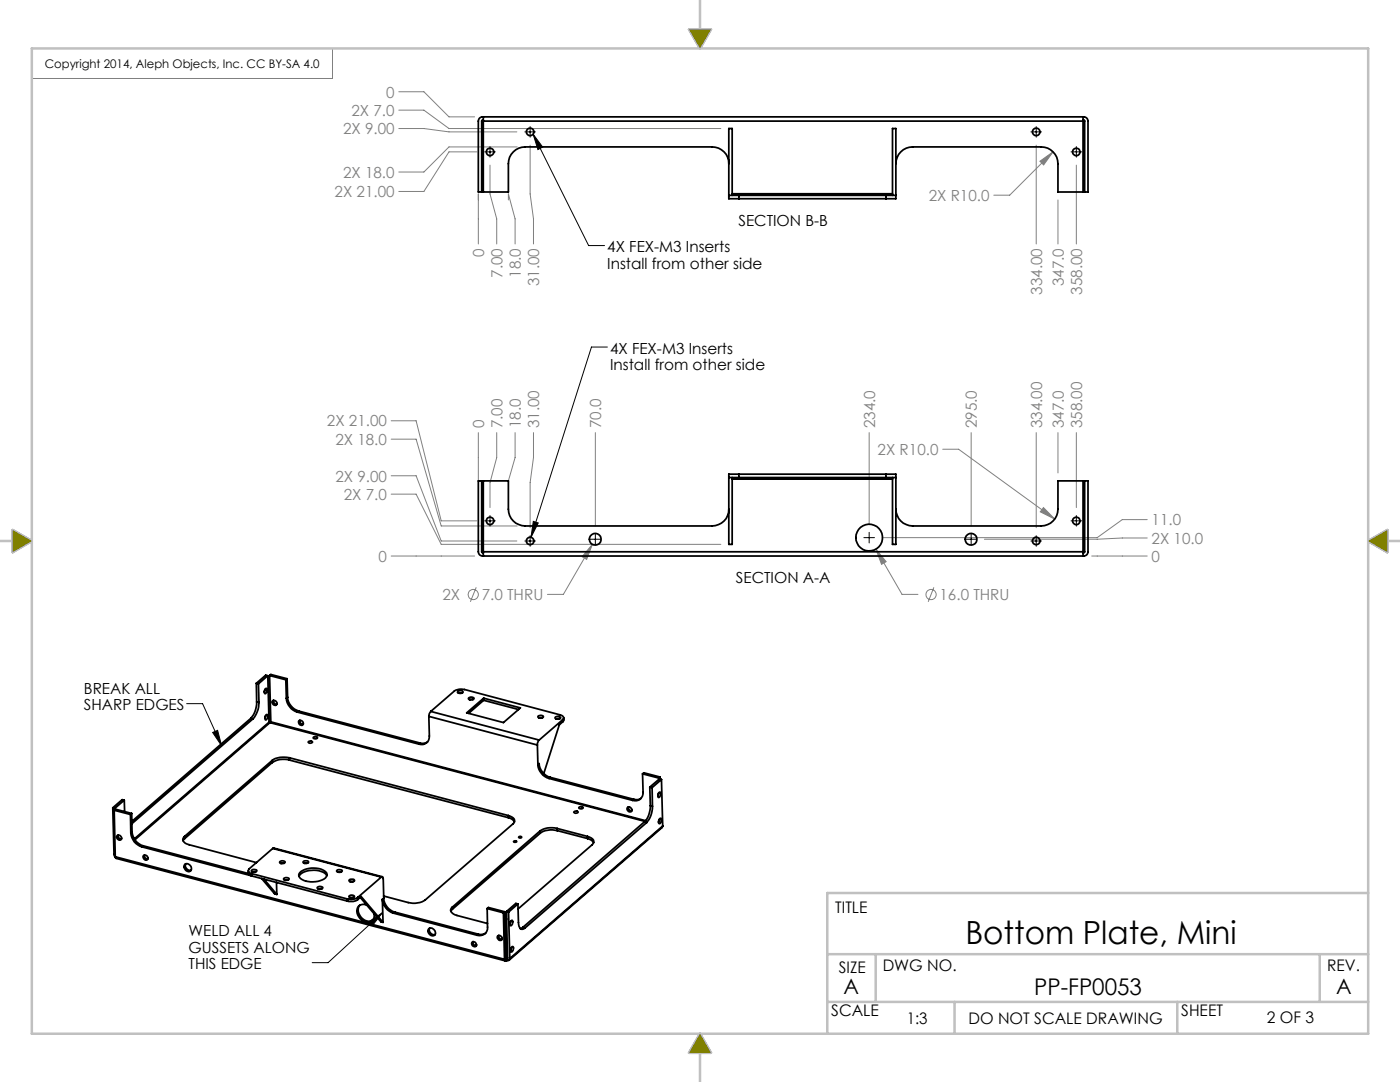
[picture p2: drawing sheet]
<svg xmlns="http://www.w3.org/2000/svg" width="279mm" height="216mm" viewBox="0 0 279 216" stroke-linecap="round" stroke-linejoin="round" font-family="sans-serif">
<path d="M66.4 9.7v6h-60.1" fill="none" stroke="#808080" stroke-width=".2"/>
<g fill="none" stroke="#c0c0c0" stroke-width=".5">
<path d="M139.7 0v5.9M6.3 9.7h266.8v196.6h-266.8zM137.5 5.9h4.4l-2.2 3.8zM0 107.9h2.5M2.5 105.8l3.8 2.1-3.8 2.3zM273.1 107.9l3.8-2.1v4.4zM276.9 107.9h2.5M273.1 178.2h-108v28.1M165.1 199.9h108M165.1 190.4h108M174.8 190.4v9.5M190.5 199.9v6.4"/>
<path d="M234.9 199.9v6.4M263.4 190.4v9.5M139.7 210.1v5.8M139.7 206.3l2.2 3.8h-4.4z"/>
</g>
<path d="M137.5 5.9l2.2 3.8 2.2-3.8zM273 108l3.9-2.2v4.4zM139.7 206.3l2.2 3.8h-4.4zM2.5 105.8l3.8 2.2-3.8 2.2z" fill-rule="evenodd" fill="#808000"/>
<g fill="none" stroke="#808080" stroke-width=".2">
<path d="M79.6 18.3h5l5 5h5.1M79.6 22h5l5 3.6h54.3M79.6 25.6h5l5 .7h13.6M95.1 30.3h-5.5l-5 7.9h-5M95.5 38.7v10M97.8 32.9v5.8l1.3 5v5M101.5 39.9v-1.2l1.3 5v5M103.2 29.3h-13.6l-5 5h-5M105.8 29v9.7l.7 5v5M206.8 29v19.7M207.5 32.2l2.6-1.9-1.8 2.6zM210.1 30.3l-8.6 8.6h-3.2"/>
<path d="M211.1 39.9v8.8M214.8 32.9v15.8M78.1 98.6h4.9l5.1 10h55.8M78.1 84h4.9l5.1 19.9h7M78.1 87.6h4.9l5.1 17.4h15.1M78.1 94.9h4.9l5.1 13h15.1M95.5 86.3v9.7M99.1 86.3v5l-1.3 5v5M102.8 86.3v5l-1.3 4.7M106.5 86.3v5l-.7 5v9M118.8 86.3v18.7M173.5 86.3v18.3"/>
<path d="M188.1 89.6h3.2l19.2 14M193.8 86.3v18.7M206.8 86.3v19M211.1 86.3v8.1M214.8 86.3v15M78.1 110.9h16.6M95 117.2l-1.1 2.9M118.2 108.6l-1.1 3-.9-.5zM118.2 108.6l-5.8 10h-3.1M174.8 109.6l2 2.5-.9 .5zM174.8 109.6l5.2 9h3.2M186.4 117.2l-1.2 2.9"/>
<path d="M208.2 101.3l2.3 2.3-2.9-1.5zM217.9 110.9h11.1M229 103.7h-5l-5 3.6h-42.9M229 107.4h-5l-5 .2h-22.5"/>
<circle cx="94.5" cy="118.6" r="1.01"/>
<circle cx="185.8" cy="118.6" r="1.02"/>
</g>
<g fill="none" stroke="#000" stroke-width=".2">
<path d="M96.7 30.3h2.1M97.8 29.2v2.2M104.7 26.3h2.2M105.8 25.3v2.1M106.4 26.8l1.9 2.6-.9 .4zM106.4 26.8l11.1 22.2h3.1M205.7 26.3h2.2M206.8 25.3v2.1M213.7 30.3h2.2M214.8 29.2v2.2M121.2 69.3h-3.2l-12 37.9M96.7 103.9h2.1"/>
<path d="M97.8 102.9v2.1M104.7 108h2.2M105.8 106.9v2.1M106.4 104l1 .4-1.4 2.8zM117.8 107.6h2.1M118.8 106.5v2.2M172.4 107.3h2.1M173.5 106.2v2.1M192.8 107.6h2.1M193.8 106.5v2.2M205.7 108h2.2M206.8 106.9v2.1"/>
<path d="M213.7 103.9h2.2M214.8 102.9v2.1M37.3 140.4h3.1l3.8 8.4M42.4 146.2l1-.5 .8 3.1zM73.6 183.9l2.7-1.8-2 2.6zM76.3 182.1l-10.8 10h-3.2"/>
</g>
<path d="M73.6 183.9l2.7-1.8-2 2.6zM42.4 146.2l1-.5 .8 3.1zM106.4 104l1 .4-1.4 2.8zM106.4 26.8l1.9 2.6-.9 .4z" fill="#000"/>
<path d="M208.2 101.3l-.6 .8 2.9 1.5zM118.2 108.6l-2 2.5 .9 .5zM174.8 109.6l1.1 3 .9-.5zM207.5 32.2l.8 .7 1.8-2.6z" fill="#808080"/>
<g fill="none" stroke="#000" stroke-width=".35">
<path d="M96.4 23.3v.9M96.4 24.2v14.1h5.1v-5.6a3.4 3.4 0 0 1 3.3-3.4h37.3a3.3 3.3 0 0 1 3.4 3.4M96.4 24l-.3 .1v14.2h-.6v-14.1a.84 .84 0 0 1 .8-.9h120a.84 .84 0 0 1 .8 .9v14.1h-.6v-14.2l-.4-.1M96.4 24.2h119.7M145.5 39h2M146.1 39v-13.4h-.6v14.1h2M146.1 38.7h32M147.5 39v.7M147.5 39h29.3M147.5 39.7h29.3M176.8 39h2M176.8 39v.7"/>
<path d="M178.1 39v-13.4h.7v14.1h-2M216.1 23.3v.9M216.1 24.2v14.1h-5v-5.6a3.4 3.4 0 0 0-3.3-3.4h-25.7a3.4 3.4 0 0 0-3.3 3.4M145.5 95.3h2M146.1 95.6h32M147.5 94.6h-2v14h.6v-13.3M147.5 94.6v.7M147.5 94.6h29.3M147.5 95.3h29.3M176.8 95.3h2M176.8 94.6h2v14h-.7v-13.3M176.8 94.6v.7"/>
<path d="M96.4 110.1v.8M96.4 110.3l-.3-.1v-14.2h-.6v14.1a.84 .84 0 0 0 .8 .8h120a.84 .84 0 0 0 .8-.8v-14.1h-.6v14.2l-.4 .1M96.4 110.1h119.7M145.5 101.6a3.3 3.3 0 0 1-3.4 3.4h-37.3a3.4 3.4 0 0 1-3.3-3.4v-5.6h-5.1v14.1M178.8 101.6a3.4 3.4 0 0 0 3.3 3.4h25.7a3.4 3.4 0 0 0 3.3-3.4v-5.6h5v14.1M216.1 110.1v.8M51.2 136.3l.4 .2M51.2 136.3v3.8M51.6 136.5l.1 3.7M52.9 137.6l-.2 .5M53 137.4l.1-.1a.68 .68 0 0 1-.3 1.1l-.1-.5zM53.4 134.8l-1.8 1.7"/>
<path d="M53.4 134.8l.3 9.3M53.4 134.8l-.4-.1-1.8 1.6M53.8 134.8l.2 9.2M53.8 134.8l3.2 .8M53.8 134.8l.2-.2 3.3 .8M54.4 139.8a.55 .55 0 0 1 .8 .2 .55 .55 0 0 1-.2 .8l-.5-.3a.47 .47 0 0 1-.1-.7zM54.6 139.7l.1 .6 .5 .2M57 135.6l.1 3.7M57.1 139.3a3.2 3.2 0 0 0 2.3 2.8M57.3 135.4l-.3 .2M57.3 135.4l.1 3.7M57.4 139.1a3.2 3.2 0 0 0 2.2 2.8"/>
<path d="M57.4 139.1l-.3 .2M91.4 138a.54 .54 0 0 1 .6-.3 .54 .54 0 0 1 .4 .5l-.8 .1-.3-.1zM92.2 138.3h-.7M93.6 139.2l.5-.1 .5 .2a.61 .61 0 0 1-.5 .4 .61 .61 0 0 1-.6-.4zM93.7 139.6h.7M96.5 139.3v.4M96.5 139.7l-3 2.6M96.5 139.7l7 1.9M24.8 159.7l-1.9 1.6M24.8 159.7l.1 2.3M24.8 159.7l-.4-.1-1.9 1.6M50.1 143.3l.4 .1"/>
<path d="M50.1 143.3l-23.8 20.6M50.5 143.4l-24.2 21M51.2 140.1a4.8 4.8 0 0 1-1.1 3.2M51.2 140.1l.5 .1M51.7 140.2a5 5 0 0 1-1.2 3.2M53 142.8l-.1 .5M53.1 142.6h.1a.67 .67 0 0 1-.2 1.1l-.1-.5zM53.7 144.1l.1 .2M53.7 144.1l-26.9 23.3M53.8 144.3l-26.9 23.3M54 144.2l-.2 .1M54 144.2l74.7 19.7"/>
<path d="M54 144v.2M54 144l74.8 19.8M54.3 151.7l-17.5 15.2M54.3 151.7v.5M54.3 152.2l-17.5 15.2M57.7 151.2a4.3 4.3 0 0 0-3.4 .5M57.7 151.7a4.1 4.1 0 0 0-3.4 .5M57.7 151.2l43.8 11.5M57.7 151.2v.5M57.7 151.7l43.8 11.5M59.4 142.1l24.2 6.4M59.6 141.9l-.2 .2"/>
<path d="M59.6 141.9l24.3 6.4M59.7 143.8a.55 .55 0 0 1 .7 .2 .55 .55 0 0 1-.1 .7l-.6-.2-.1-.4zM59.8 143.7l.2 .6 .5 .2M61.5 148.1a.53 .53 0 0 1 .9 0 .53 .53 0 0 1-.9 0zM62.5 147.1a.44 .44 0 0 1 .5-.1 .44 .44 0 0 1 .3 .3 .44 .44 0 0 1-.4 .2 .44 .44 0 0 1-.4-.4zM83.9 148.3l-.3 .2M85.3 148.1l-.6 .2h-.8M85.6 142.9l.1 4a1.57 1.57 0 0 1-2.1 1.6M85.6 142.9l21.6 5.8M86 142l-.3 .4-.1 .5M86 142l4.7-4.1a2.59 2.59 0 0 1 2-.3l19 5a.59 .59 0 0 1 .7 .3 .59 .59 0 0 1-.1 .7M86 142l21.6 5.7"/>
<path d="M93.1 142.2l3.4-2.9 7.4 2-3.4 2.9zM107.2 148.7l.2 3.9M107.4 152.6a3.2 3.2 0 0 0 2.2 2.7M107.4 152.6l.2-.2a3.2 3.2 0 0 0 2.2 2.7M107.4 142.9l.5-.2 .5 .2a.6 .6 0 0 1-.5 .4 .6 .6 0 0 1-.5-.3zM107.6 143.2h.6M107.6 147.7l-.3 .5-.1 .5M109.6 155.3l16.6 4.4M109.8 155.1l-.2 .2M109.8 155.1l16.7 4.4M110.8 143.1l.6-.2 .5 .2a.61 .61 0 0 1-.6 .4 .61 .61 0 0 1-.5-.3zM111 143.4h.7"/>
<path d="M112.3 144l-.7 .6-3.1 9.8M112.3 143.6l-4.7 4.1M112.3 143.6v.4M112.5 143.2v.6l-.2 .2M126.5 159.5l-.3 .2M127.9 159.3a1.65 1.65 0 0 1-1.4 .2M128.2 154.4l.1 3.7a1.55 1.55 0 0 1-2.1 1.6M128.2 154.4l.3-.2 3.2 .8M128.2 154.4l3.3 .9M129.7 157.1l.4 .1M129.7 157.1l.1 3.7M130.1 157.2l.1 3.7"/>
<path d="M131.4 158.3l-.1 .5M131.4 158.2l.3-.2a.64 .64 0 0 1-.3 1.1l-.1-.5zM131.5 155.3v.2M131.7 155l-.2 .3M131.7 155v.5M132 155.5l-1.9 1.7M132 155.5l.3 9.3M132 155.5l-.4-.1-1.9 1.7M22.5 161.2l.3 9.4 .2 .4M22.5 161.2l.4 .1M22.8 161.7l.2 9.3M22.8 161.7l3.2 .8"/>
<path d="M22.8 161.7l.2-.2 3.3 .8M22.9 161.3v.2M23 171l.2 .3 77.7 20.4M23 171l77.7 20.4M23.4 166.7a.52 .52 0 0 1 .8 .2 .52 .52 0 0 1-.4 .7l-.5-.4zM23.6 166.7l.1 .5 .5 .2M26 162.5l.1 3.7M26.1 166.2a3.1 3.1 0 0 0 2.2 2.8M26.3 162.3l-.3 .2M26.3 162.3l.1 3.7M26.4 166a3.2 3.2 0 0 0 2.2 2.8M26.4 166l-.3 .2"/>
<path d="M28.3 169l21.8 5.7M28.6 168.8l-.3 .2M28.6 168.8l21 5.5M28.7 170.7a.52 .52 0 0 1 .8 .2 .52 .52 0 0 1-.5 .7l-.3-.2a.47 .47 0 0 1 0-.7zM28.8 170.6l.2 .6 .5 .2M36.8 166.9a.77 .77 0 0 0-.3 .7 .77 .77 0 0 0 .5 .7l14.2 3.8M36.8 167.4l-.3 .3M36.8 166.9v.5M36.9 172.5a.84 .84 0 0 1 1.1 .3 .84 .84 0 0 1-.2 1.1 .99 .99 0 0 1-.9-1.4zM37 172.4a1 1 0 0 0 1.1 1.3M49.6 173.7v.7l.7 .4M50.2 173.6l.6-.1 .5 .2a.62 .62 0 0 1-1.1 0z"/>
<path d="M50.3 174.3l19.1 5.1M50.3 174.3v.5M50.3 174.8l19.1 5M51 174h-.6M52.2 175.3l2.6 3 .4 .2M52.7 175.4l2.5 3.1M54.4 169.3l-4.7 4.1a.59 .59 0 0 0 0 .7 .59 .59 0 0 0 .6 .2M54.4 169.3l.2-.1 21.7 5.7M54.4 169.3l21.7 5.7M55.2 176.1v2.4M55.9 171.9l.5-.1 .5 .2a.62 .62 0 0 1-1.1 0zM56 172.3h.7"/>
<path d="M56.7 175.3l.5-.2 .5 .2a.61 .61 0 0 1-.5 .4 .61 .61 0 0 1-.6-.3zM56.8 175.6h.7M60.1 173.9a4.4 4.4 0 0 1 5.1 .3 1.26 1.26 0 0 1-1.3 1.5 4.2 4.2 0 0 1-4.1-.6 .77 .77 0 0 1 .3-1.2zM60.5 171.9a.54 .54 0 0 1 .6-.2 .54 .54 0 0 1 .4 .5l-.8 .1-.2-.2zM61.4 172.2l-.7 .1M63.4 177l.5-.1 .5 .2a.64 .64 0 0 1-1.1 0zM63.5 177.4h.7M65.2 174.7a3.6 3.6 0 0 0-4-.9l-1.1 .5-.4 .6M67.2 173.7l.6-.2 .5 .2a.64 .64 0 0 1-1.1 .1zM68.1 174h-.7M69.4 179.4v.4M69.7 175.6a.54 .54 0 0 1 .6-.3 .54 .54 0 0 1 .4 .5l-.8 .1-.2-.1z"/>
<path d="M69.7 178.8l.5-.2 .5 .2a.62 .62 0 0 1-1.1 .1zM69.8 179.1h.7M70.6 175.9h-.8M71.4 179.5a2.32 2.32 0 0 1-2 .3M71.4 179.1a2.67 2.67 0 0 1-2 .3M71.4 179.1v.4M71.4 179.5l.7-.6 4.3 5.1M71.9 179.1l4.1 4.8 .4 .1M76.1 175a.26 .26 0 0 1 .3 0 .26 .26 0 0 1 .1 .3l.1 3.9M76.1 175l-4.7 4.1M76.3 179.5a3.2 3.2 0 0 0 2.2 2.7M76.3 179.5l.1 4.5"/>
<path d="M76.6 179.2a3.1 3.1 0 0 0 2.2 2.8M76.6 179.2l-.3 .3M101.5 162.7l.3 .2a.86 .86 0 0 1 .8 .6 .86 .86 0 0 1-.2 .9l-17.5 15.2a4.4 4.4 0 0 1-3.4 .5l-4.9-1.3M101.5 163.2l.7 .3 .5 .5M101.5 162.7v.5M102.6 167.9a.29 .29 0 0 1 .3-.2 .29 .29 0 0 1 .2 .3l-.4 .1zM103.5 167a.3 .3 0 0 1 .3-.1 .3 .3 0 0 1 .3 .2l-.3 .1zM107.8 165.8l-17.5 15.2M107.8 165.8v.5M107.8 166.3l-17.5 15.1M111.2 165.3a4.1 4.1 0 0 0-3.4 .5M111.2 165.7a4.3 4.3 0 0 0-3.4 .6"/>
<path d="M111.2 165.3l6.1 1.6M111.2 165.3v.4M111.2 165.7l6.1 1.6M114.5 162a.44 .44 0 0 1 .5-.2 .44 .44 0 0 1 .3 .3l-.4 .2zM115.6 161.1l.7-.1a.41 .41 0 0 1-.3 .5 .41 .41 0 0 1-.5-.2zM117.3 166.9l.4 .1a.86 .86 0 0 1 .7 .6 .86 .86 0 0 1-.2 1l-14.8 12.8M117.3 167.3l.7 .3 .5 .5M117.3 166.9v.4M125.3 161.1a.54 .54 0 0 1 .7 .2 .54 .54 0 0 1-.2 .7l-.5-.3-.2-.3zM125.4 161v.4l.3 .3 .4 .1M128.6 164l.4 .1M128.6 164l-24.3 21.1"/>
<path d="M129 164.1l-24.2 21.1M129.8 160.8a4.4 4.4 0 0 1-1.2 3.2M129.8 160.8l.4 .1M130.2 160.9a4.8 4.8 0 0 1-1.2 3.2M131.6 163.5l-.2 .5M131.7 163.3h.1a.64 .64 0 0 1-.3 1v-.6zM132.3 164.8l-.2 .3-30.5 26.5M132.3 164.8l-30.6 26.5M71.8 180.7a2.12 2.12 0 0 0 .3 2.3 2.12 2.12 0 0 0 2.3 .7M73.2 180.6a1.37 1.37 0 0 0-1.7 .3 1.37 1.37 0 0 0-.1 1.7 2.06 2.06 0 0 0 2.9 1.2 1.37 1.37 0 0 0 .3-1.5M78.5 182.2l16.7 4.4M78.8 182l-.3 .2"/>
<path d="M78.8 182l16.7 4.4M85.5 185.3a.88 .88 0 0 1 1.2 .2 .88 .88 0 0 1 0 1.2 .93 .93 0 0 1-1-.3 .93 .93 0 0 1-.2-1.1zM85.7 185.2a.98 .98 0 0 0 1.2 1.3M90.3 181a.74 .74 0 0 0-.4 .7 .74 .74 0 0 0 .6 .7l.7 .3 6.1 1.6M90.3 181.4l-.3 .5M90.3 181v.4M94.3 188a.55 .55 0 0 1 .7 .2 .55 .55 0 0 1-.2 .7l-.5-.2-.2-.4zM94.4 187.9l.1 .6 .6 .2M95.5 186.4l-.3 .2M96.9 186.2a1.82 1.82 0 0 1-1.4 .2M97.2 181.3l.1 3.7a1.55 1.55 0 0 1-2.1 1.6M97.2 181.3l3.3 .8"/>
<path d="M97.2 181.3l.3-.2 3.2 .8M99.3 186.8a.53 .53 0 0 1 .8 .1 .53 .53 0 0 1-.2 .7h-.3l-.3-.4zM99.5 186.7l.2 .5 .5 .2M100.5 182.1l.2 9.3M100.7 191.4a.24 .24 0 0 0 .1 .3 .24 .24 0 0 0 .3-.1M100.7 181.9l.3 9.3M100.7 181.9l-.2 .2M101 191.2h.1M101.1 191.2h-.1M101.1 191.2v.4M101.1 181.9l.4 .1M101.1 191.2h.1"/>
<path d="M101.1 181.9l.2 9.2M101.1 183.4l-.3 .3M101.3 191.1l-.1 .1M101.5 182l.2 9.3M101.7 191.3a.44 .44 0 0 1-.6 .3M101.9 183.8l.3-.2a.7 .7 0 0 1-.4 1.1v-.5zM101.9 183.9l-.1 .5M102 189.1l-.1 .5M102.2 188.9h.1a.64 .64 0 0 1-.3 1l-.1-.5zM103.4 180.4l.2 4.4a.67 .67 0 0 0 .5 .6 .67 .67 0 0 0 .7-.2M103.4 180.4l-1.9 1.6M103.4 180.4l-.5-.1-1.8 1.6"/>
<path d="M104.3 185.1l-.4 .2M104.3 185.1l.5 .1"/>
<circle cx="97.8" cy="30.3" r=".75"/>
<circle cx="105.8" cy="26.3" r=".75"/>
<circle cx="206.8" cy="26.3" r=".75"/>
<circle cx="214.8" cy="30.3" r=".74"/>
<circle cx="97.8" cy="103.9" r=".76"/>
<circle cx="105.8" cy="107.9" r=".74"/>
<circle cx="118.8" cy="107.6" r="1.17"/>
<circle cx="173.5" cy="107.3" r="2.67"/>
<circle cx="193.8" cy="107.6" r="1.17"/>
<circle cx="206.8" cy="107.9" r=".74"/>
<circle cx="214.8" cy="103.9" r=".75"/>
</g>
<text font-size="6.4" x="192.7" y="188.4">Bottom Plate, Mini</text>
<text font-size="4.6" x="206.4" y="198.5">PP-FP0053</text>
<g font-size="4.2">
<text x="168.4" y="198.4">A</text>
<text x="266.7" y="198.4">A</text>
</g>
<g font-size="3.2">
<text x="166.7" y="182.1">TITLE</text>
<text x="167.4" y="194.1">SIZE</text>
<text x="176.2" y="193.8">DWG NO.</text>
<text x="264.9" y="193.8">REV.</text>
<text x="165.9" y="202.8">SCALE</text>
<text x="235.8" y="202.8">SHEET</text>
<text x="181" y="204.4">1:3</text>
<text x="193.3" y="204.3">DO NOT SCALE DRAWING</text>
<text x="252.8" y="204">2 OF 3</text>
</g>
<g font-size="3" fill="#808080">
<text x="70.2" y="23.1">2X 7.0</text>
<text x="77.1" y="19.5">0</text>
<text x="68.5" y="26.8">2X 9.00</text>
<text x="68.5" y="35.4">2X 18.0</text>
<text x="66.8" y="39.3">2X 21.00</text>
<text x="185.3" y="40.1">2X R10.0</text>
<text x="96.6" y="51.2" transform="rotate(-90 96.6 51.2)">0</text>
<text x="100.3" y="55.4" transform="rotate(-90 100.3 55.4)">7.00</text>
<text x="104" y="55.4" transform="rotate(-90 104 55.4)">18.0</text>
<text x="107.6" y="57.1" transform="rotate(-90 107.6 57.1)">31.00</text>
<text x="208" y="58.8" transform="rotate(-90 208 58.8)">334.00</text>
<text x="212.3" y="57.1" transform="rotate(-90 212.3 57.1)">347.0</text>
<text x="216" y="58.8" transform="rotate(-90 216 58.8)">358.00</text>
<text x="65.2" y="85.1">2X 21.00</text>
<text x="66.9" y="88.7">2X 18.0</text>
<text x="96.6" y="85.4" transform="rotate(-90 96.6 85.4)">0</text>
<text x="100.3" y="85.4" transform="rotate(-90 100.3 85.4)">7.00</text>
<text x="104" y="85.4" transform="rotate(-90 104 85.4)">18.0</text>
<text x="107.6" y="85.4" transform="rotate(-90 107.6 85.4)">31.00</text>
<text x="120" y="85.4" transform="rotate(-90 120 85.4)">70.0</text>
<text x="174.6" y="85.4" transform="rotate(-90 174.6 85.4)">234.0</text>
<text x="195" y="85.4" transform="rotate(-90 195 85.4)">295.0</text>
<text x="208" y="85.4" transform="rotate(-90 208 85.4)">334.00</text>
<text x="212.3" y="85.4" transform="rotate(-90 212.3 85.4)">347.0</text>
<text x="216" y="85.4" transform="rotate(-90 216 85.4)">358.00</text>
<text x="175.2" y="90.8">2X R10.0</text>
<text x="66.9" y="96.1">2X 9.00</text>
<text x="68.6" y="99.7">2X 7.0</text>
<text x="229.8" y="104.8">11.0</text>
<text x="75.5" y="112.1">0</text>
<text x="229.8" y="112.1">0</text>
<text x="229.8" y="108.5">2X 10.0</text>
<text x="88.3" y="119.7">2X</text>
<text x="96.1" y="119.7">7.0 THRU</text>
<text x="187.5" y="119.7">16.0 THRU</text>
</g>
<g font-size="3">
<text x="147.4" y="45">SECTION B-B</text>
<text x="121.2" y="50.3">4X FEX-M3 Inserts</text>
<text x="121.2" y="53.6">Install from other side</text>
<text x="121.7" y="70.5">4X FEX-M3 Inserts</text>
<text x="121.7" y="73.8">Install from other side</text>
<text x="146.9" y="116.3">SECTION A-A</text>
<text x="16.7" y="138.4">BREAK ALL</text>
<text x="16.7" y="141.7">SHARP EDGES</text>
<text x="37.6" y="186.8">WELD ALL 4</text>
<text x="37.6" y="190.1">GUSSETS ALONG</text>
<text x="37.6" y="193.4">THIS EDGE</text>
</g>
<text font-size="2.4" x="8.9" y="13.6">Copyright 2014, Aleph Objects, Inc. CC BY-SA 4.0</text>
</svg>
